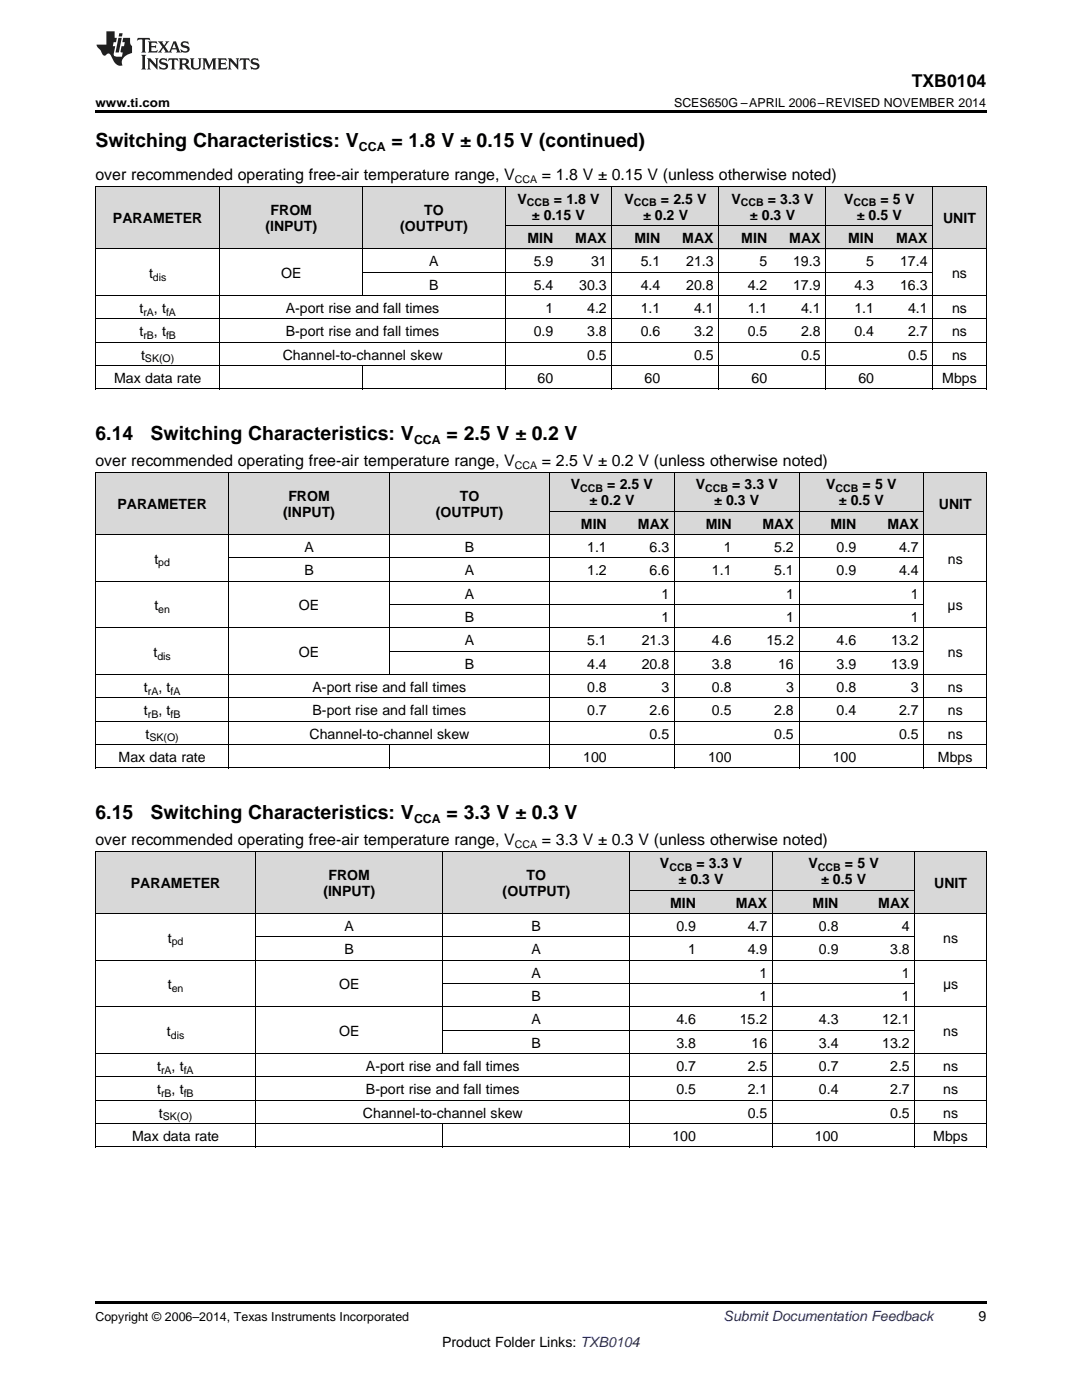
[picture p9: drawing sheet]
<svg xmlns="http://www.w3.org/2000/svg" width="216mm" height="279mm" viewBox="0 0 216 279" stroke-linecap="round" stroke-linejoin="round" font-family="sans-serif">
<g fill="#d8d8d8">
<path d="M19 169.9h32v12.5h-32z"/>
<path d="M51 169.9h37.4v12.5h-37.4z"/>
<path d="M88.4 169.9h37.3v12.5h-37.3z"/>
<path d="M125.7 177.7h14.2v4.7h-14.2z"/>
<path d="M139.9 177.7h14.3v4.7h-14.3z"/>
<path d="M154.2 177.7h14.2v4.7h-14.2z"/>
<path d="M168.4 177.7h14.2v4.7h-14.2z"/>
<path d="M182.6 169.9h14.2v12.5h-14.2z"/>
<path d="M125.7 169.9h14.2v7.8h-14.2z"/>
<path d="M139.9 169.9h14.3v7.8h-14.3z"/>
<path d="M154.2 169.9h14.2v7.8h-14.2z"/>
<path d="M168.4 169.9h14.2v7.8h-14.2z"/>
<path d="M19 94.3h26.7v12.5h-26.7z"/>
<path d="M45.7 94.3h32v12.5h-32z"/>
<path d="M77.7 94.3h32v12.5h-32z"/>
<path d="M109.7 102.1h12.5v4.7h-12.5z"/>
<path d="M122.2 102.1h12.4v4.7h-12.4z"/>
<path d="M134.6 102.1h12.4v4.7h-12.4z"/>
<path d="M147 102.1h12.5v4.7h-12.5z"/>
<path d="M159.5 102.1h12.4v4.7h-12.4z"/>
<path d="M171.9 102.1h12.5v4.7h-12.5z"/>
<path d="M184.4 94.3h12.4v12.5h-12.4z"/>
<path d="M109.7 94.3h12.5v7.8h-12.5z"/>
<path d="M122.2 94.3h12.4v7.8h-12.4z"/>
<path d="M134.6 94.3h12.4v7.8h-12.4z"/>
<path d="M147 94.3h12.5v7.8h-12.5z"/>
<path d="M159.5 94.3h12.4v7.8h-12.4z"/>
<path d="M171.9 94.3h12.5v7.8h-12.5z"/>
<path d="M19 37.3h24.9v12.4h-24.9z"/>
<path d="M43.9 37.3h28.5v12.4h-28.5z"/>
<path d="M72.4 37.3h28.4v12.4h-28.4z"/>
<path d="M100.8 45.1h10.7v4.6h-10.7z"/>
<path d="M111.5 45.1h10.7v4.6h-10.7z"/>
<path d="M122.2 45.1h10.6v4.6h-10.6z"/>
<path d="M132.8 45.1h10.7v4.6h-10.7z"/>
<path d="M143.5 45.1h10.7v4.6h-10.7z"/>
<path d="M154.2 45.1h10.6v4.6h-10.6z"/>
<path d="M164.8 45.1h10.7v4.6h-10.7z"/>
<path d="M175.5 45.1h10.7v4.6h-10.7z"/>
<path d="M186.2 37.3h10.6v12.4h-10.6z"/>
<path d="M100.8 37.3h10.7v7.8h-10.7z"/>
<path d="M111.5 37.3h10.7v7.8h-10.7z"/>
<path d="M122.2 37.3h10.6v7.8h-10.6z"/>
<path d="M132.8 37.3h10.7v7.8h-10.7z"/>
<path d="M143.5 37.3h10.7v7.8h-10.7z"/>
<path d="M154.2 37.3h10.6v7.8h-10.6z"/>
<path d="M164.8 37.3h10.7v7.8h-10.7z"/>
<path d="M175.5 37.3h10.7v7.8h-10.7z"/>
</g>
<path d="M19 22h177.8v.5h-177.8zM19 259.7h177.8v.5h-177.8z" fill="#000"/>
<g fill="none" stroke="#000" stroke-width=".2">
<path d="M19 37.2h177.8M19.1 37.3v40.4M43.9 37.3v40.4M72.3 37.3v21.8M100.8 37.3v40.4M122.1 37.3v40.4M143.5 37.3v40.4M164.8 37.3v40.4M186.1 37.3v40.4M196.8 37.3v40.4M19 59h177.8M19 49.7h177.8"/>
<path d="M72.4 54.3h113.8M100.8 45h85.3M19 77.6h177.8M19 73h177.8M19 68.3h177.8M19 63.7h177.8M72.3 73v4.7M19 94.2h177.8M19.1 94.3v59M45.7 94.3v59M77.7 94.3v40.4M109.7 94.3v59"/>
<path d="M134.6 94.3v59M159.4 94.3v59M184.3 94.3v59M196.8 94.3v59M19 116h177.8M19 106.7h177.8M45.7 111.4h138.7M109.7 102h74.7M19 139.3h177.8M19 134.6h177.8M19 125.3h177.8M77.7 130h106.7"/>
<path d="M77.7 120.7h106.7M19 153.3h177.8M19 148.6h177.8M19 144h177.8M77.7 148.7v4.6M19 169.8h177.8M19.1 169.9v59.1M51 169.9v59.1M88.3 169.9v40.4M125.7 169.9v59.1M125.7 177.7h56.9M154.1 169.9v59.1"/>
<path d="M182.5 169.9v59.1M196.8 169.9v59.1M19 191.6h177.8M19 182.3h177.8M51 187h131.6M88.4 196.3h94.2M19 219.6h177.8M19 214.9h177.8M19 210.3h177.8M19 201h177.8M88.4 205.6h94.2M19 228.9h177.8"/>
<path d="M19 224.2h177.8M88.3 224.3v4.7"/>
</g>
<g fill="#231f20">
<path d="M27.5 7.6l-.1 .5 .4-.2h.6v.1v2.1l-.2 .4h1l-.3-.4v-2.1l.1-.1h.5l.5 .2-.2-.5zM29.5 8.3l.2 .3v1.5l-.2 .4h1.8l.2-.6a1.04 1.04 0 0 1-1.3 .2v-.7h.6l.3 .2v-.6l-.3 .2h-.6v-.6l.8-.1 .4 .3-.2-.5zM31.5 8.3l.9 1.1-.9 1.1h.8l-.2-.2 .5-.7 .4 .7-.2 .2h1.5l-.1-.2 .1-.4h.9l.1 .4-.2 .2h1l-.3-.3-.7-1.9h-.5l-.9 2-.8-1 .9-1h-.8l.1 .3-.3 .5-.4-.6 .2-.2zM34.7 8.6l.4 1h-.7zM36.3 8.4a.63 .63 0 0 0-.2 .7 .63 .63 0 0 0 .6 .4l.6 .2 .1 .2a.75 .75 0 0 1-.7 .4 .75 .75 0 0 1-.6-.5l.1 .7 .1-.1a1.11 1.11 0 0 0 1.5-.6 1.13 1.13 0 0 0-1.2-.8l-.1-.4a1.04 1.04 0 0 1 1.2 .2l-.2-.5-.1 .1-.5-.2zM28.2 10.9l.2 .4v2.2l-.2 .4h1l-.3-.4v-2.2l.3-.4zM29.3 11.6l.3 .4v1.5l-.3 .4h.8l-.2-.4v-1.3l1.5 1.7v-1.9l.2-.4h-.7l.2 .4v.9l-1.1-1.3zM32 11.8a.62 .62 0 0 0-.2 .7 .62 .62 0 0 0 .6 .4l.6 .1 .1 .3a.76 .76 0 0 1-.7 .3 .76 .76 0 0 1-.6-.4l.1 .7 .1-.1a1.11 1.11 0 0 0 1.5-.6 1.13 1.13 0 0 0-1.2-.8l-.1-.4a1.04 1.04 0 0 1 1.2 .2l-.2-.6-.1 .1-.5-.1zM33.7 11.6l-.2 .6a.61 .61 0 0 1 .8-.3v1.6l-.2 .4h.9l-.2-.4v-1.6a.63 .63 0 0 1 .8 .3l-.2-.6zM35.6 11.6l.3 .4v1.5l-.3 .4h1l-.2-.2v-.8l.5 .2a.76 .76 0 0 0 1.2 .7l-1-1a.58 .58 0 0 0 .6-.5 .58 .58 0 0 0-.5-.6zM36.4 11.9h.1a.45 .45 0 0 1 .5 .1 .45 .45 0 0 1 .1 .5l-.7 .2zM37.9 11.6l.2 .2a2.17 2.17 0 0 0 .3 1.9 .99 .99 0 0 0 1.6-.6v-1.1l.2-.4h-.7l.2 .2a1.92 1.92 0 0 1-.2 1.8 .6 .6 0 0 1-.9-.5v-1.1l.2-.4zM40.4 11.6l.2 .4v1.5l-.2 .4h.7l-.2-.4v-1.4l.8 1.8 .8-1.8v1.4l-.2 .4h.9l-.2-.4v-1.5l.2-.4h-.8l-.6 1.5-.6-1.5zM43.4 11.6l.2 .4v1.5l-.2 .4h1.8l.2-.6a1.04 1.04 0 0 1-1.3 .1v-.6h.5l.4 .2v-.6l-.4 .2h-.5v-.7h.8l.3 .3-.1-.6zM45.5 11.6l.2 .4v1.5l-.2 .4h.7l-.2-.4v-1.3l1.5 1.7v-1.9l.2-.4h-.7l.2 .4v.9l-1.1-1.3zM47.9 11.6l-.1 .6a.61 .61 0 0 1 .8-.3v1.6l-.3 .4h1l-.3-.4 .1-1.6a.63 .63 0 0 1 .7 .3l-.1-.6zM50.2 11.8a.62 .62 0 0 0-.2 .7 .62 .62 0 0 0 .6 .4l.6 .1 .2 .3a.76 .76 0 0 1-.8 .3 .76 .76 0 0 1-.6-.4l.1 .7 .2-.1a1.11 1.11 0 0 0 1.5-.6 1.13 1.13 0 0 0-1.3-.8l-.1-.4a1.04 1.04 0 0 1 1.2 .2l-.1-.6-.2 .1-.5-.1z"/>
<path d="M21.2 6.3v2.6h-1.9l.1 .4 .7 .9a.91 .91 0 0 0 1 .8 .56 .56 0 0 1 .5-.3 .56 .56 0 0 1 .5 .3l.4 .8a1.53 1.53 0 0 0 1.9 1.2 1.54 1.54 0 0 1 1-2.1l.9-.3v-1.4a1.52 1.52 0 0 1-.3-1.6h-1.4l-.2 .8h.5l-.2 .8h-.4l-.2 1v.2l.4 .1-.2 .8a1.93 1.93 0 0 1-1.6-.3l.3-1.8h-.5l.2-.8h.4l.2-.8h-.4v-1.3zM23.6 7.6l-.6 2.9h.7l.6-2.9zM23.8 6.6l-.1 .7h.6l.2-.7z"/>
</g>
<g font-size="3.9">
<text x="19" y="29.3">Switching Characteristics: V</text>
<text x="78.1" y="29.3">= 1.8 V ± 0.15 V (continued)</text>
<text x="19" y="87.8">6.14</text>
<text x="30.1" y="87.8">Switching Characteristics: V</text>
<text x="89.1" y="87.8">= 2.5 V ± 0.2 V</text>
<text x="19" y="163.5">6.15</text>
<text x="30.1" y="163.5">Switching Characteristics: V</text>
<text x="89.1" y="163.5">= 3.3 V ± 0.3 V</text>
</g>
<text font-size="3.5" x="181.9" y="17.3">TXB0104</text>
<g font-size="3.2">
<text x="19" y="36">over recommended operating free-air temperature range, V</text>
<text x="108.1" y="36">= 1.8 V ± 0.15 V (unless otherwise noted)</text>
<text x="19" y="93">over recommended operating free-air temperature range, V</text>
<text x="108.1" y="93">= 2.5 V ± 0.2 V (unless otherwise noted)</text>
<text x="19" y="168.6">over recommended operating free-air temperature range, V</text>
<text x="108.1" y="168.6">= 3.3 V ± 0.3 V (unless otherwise noted)</text>
</g>
<g font-size="2.8">
<text x="103.3" y="40.6">V</text>
<text x="110.5" y="40.6">=</text>
<text x="113" y="40.6">1.8 V</text>
<text x="124.6" y="40.6">V</text>
<text x="131.9" y="40.6">=</text>
<text x="134.4" y="40.6">2.5 V</text>
<text x="145.9" y="40.6">V</text>
<text x="153.2" y="40.6">=</text>
<text x="155.7" y="40.6">3.3 V</text>
<text x="168.4" y="40.6">V</text>
<text x="175.7" y="40.6">= 5 V</text>
<text x="22.5" y="44.6">PARAMETER</text>
<text x="53" y="46.1">(INPUT)</text>
<text x="54" y="43">FROM</text>
<text x="79.9" y="46.1">(OUTPUT)</text>
<text x="84.6" y="43">TO</text>
<text x="106.2" y="43.8">± 0.15 V</text>
<text x="128.3" y="43.8">± 0.2 V</text>
<text x="149.6" y="43.8">± 0.3 V</text>
<text x="171" y="43.8">± 0.5 V</text>
<text x="188.2" y="44.6">UNIT</text>
<text x="85.7" y="53.1">A</text>
<text x="105.2" y="48.5">MIN</text>
<text x="106.5" y="53.1">5.9</text>
<text x="114.8" y="48.5">MAX</text>
<text x="117.9" y="53.1">31</text>
<text x="126.6" y="48.5">MIN</text>
<text x="127.8" y="53.1">5.1</text>
<text x="136.1" y="48.5">MAX</text>
<text x="136.9" y="53.1">21.3</text>
<text x="147.9" y="48.5">MIN</text>
<text x="151.5" y="53.1">5</text>
<text x="157.5" y="48.5">MAX</text>
<text x="158.3" y="53.1">19.3</text>
<text x="169.2" y="48.5">MIN</text>
<text x="172.8" y="53.1">5</text>
<text x="178.8" y="48.5">MAX</text>
<text x="179.6" y="53.1">17.4</text>
<text x="29.7" y="55.5">t</text>
<text x="56.1" y="55.5">OE</text>
<text x="85.7" y="57.8">B</text>
<text x="106.5" y="57.8">5.4</text>
<text x="115.6" y="57.8">30.3</text>
<text x="127.8" y="57.8">4.4</text>
<text x="136.9" y="57.8">20.8</text>
<text x="149.2" y="57.8">4.2</text>
<text x="158.3" y="57.8">17.9</text>
<text x="170.5" y="57.8">4.3</text>
<text x="179.6" y="57.8">16.3</text>
<text x="190" y="55.5">ns</text>
<text x="27.8" y="62.4">t</text>
<text x="30.7" y="62.4">, t</text>
<text x="57" y="62.4">A-port rise and fall times</text>
<text x="108.8" y="62.4">1</text>
<text x="117.2" y="62.4">4.2</text>
<text x="127.8" y="62.4">1.1</text>
<text x="138.5" y="62.4">4.1</text>
<text x="149.2" y="62.4">1.1</text>
<text x="159.8" y="62.4">4.1</text>
<text x="170.5" y="62.4">1.1</text>
<text x="181.2" y="62.4">4.1</text>
<text x="190" y="62.4">ns</text>
<text x="27.8" y="67.1">t</text>
<text x="28.2" y="71.8">t</text>
<text x="30.7" y="67.1">, t</text>
<text x="56.4" y="71.8">Channel-to-channel skew</text>
<text x="57" y="67.1">B-port rise and fall times</text>
<text x="106.5" y="67.1">0.9</text>
<text x="117.2" y="67.1">3.8</text>
<text x="117.2" y="71.8">0.5</text>
<text x="127.8" y="67.1">0.6</text>
<text x="138.5" y="67.1">3.2</text>
<text x="138.5" y="71.8">0.5</text>
<text x="149.2" y="67.1">0.5</text>
<text x="159.8" y="67.1">2.8</text>
<text x="159.8" y="71.8">0.5</text>
<text x="170.5" y="67.1">0.4</text>
<text x="181.2" y="67.1">2.7</text>
<text x="181.2" y="71.8">0.5</text>
<text x="190" y="67.1">ns</text>
<text x="190" y="71.8">ns</text>
<text x="22.8" y="76.4">Max data rate</text>
<text x="107.3" y="76.4">60</text>
<text x="128.6" y="76.4">60</text>
<text x="150" y="76.4">60</text>
<text x="171.3" y="76.4">60</text>
<text x="188" y="76.4">Mbps</text>
<text x="23.4" y="101.6">PARAMETER</text>
<text x="57.5" y="100">FROM</text>
<text x="91.8" y="100">TO</text>
<text x="113.9" y="97.6">V</text>
<text x="117.6" y="100.8">± 0.2 V</text>
<text x="121.2" y="97.6">=</text>
<text x="123.7" y="97.6">2.5 V</text>
<text x="138.8" y="97.6">V</text>
<text x="142.5" y="100.8">± 0.3 V</text>
<text x="146.1" y="97.6">=</text>
<text x="148.6" y="97.6">3.3 V</text>
<text x="164.9" y="97.6">V</text>
<text x="167.4" y="100.8">± 0.5 V</text>
<text x="172.1" y="97.6">= 5 V</text>
<text x="187.3" y="101.6">UNIT</text>
<text x="56.5" y="103.2">(INPUT)</text>
<text x="87" y="103.2">(OUTPUT)</text>
<text x="115.9" y="105.5">MIN</text>
<text x="127.3" y="105.5">MAX</text>
<text x="140.8" y="105.5">MIN</text>
<text x="152.2" y="105.5">MAX</text>
<text x="165.7" y="105.5">MIN</text>
<text x="177.1" y="105.5">MAX</text>
<text x="30.8" y="112.5">t</text>
<text x="60.7" y="110.1">A</text>
<text x="92.7" y="110.1">B</text>
<text x="117.2" y="110.1">1.1</text>
<text x="129.6" y="110.1">6.3</text>
<text x="144.4" y="110.1">1</text>
<text x="154.5" y="110.1">5.2</text>
<text x="166.9" y="110.1">0.9</text>
<text x="179.4" y="110.1">4.7</text>
<text x="189.1" y="112.5">ns</text>
<text x="60.7" y="114.8">B</text>
<text x="92.7" y="114.8">A</text>
<text x="92.7" y="119.5">A</text>
<text x="117.2" y="114.8">1.2</text>
<text x="129.6" y="114.8">6.6</text>
<text x="132" y="119.5">1</text>
<text x="142.1" y="114.8">1.1</text>
<text x="154.5" y="114.8">5.1</text>
<text x="156.8" y="119.5">1</text>
<text x="166.9" y="114.8">0.9</text>
<text x="179.4" y="114.8">4.4</text>
<text x="181.8" y="119.5">1</text>
<text x="30.8" y="121.8">t</text>
<text x="59.7" y="121.8">OE</text>
<text x="92.7" y="124.1">B</text>
<text x="132" y="124.1">1</text>
<text x="156.8" y="124.1">1</text>
<text x="181.8" y="124.1">1</text>
<text x="189.1" y="121.8">μs</text>
<text x="30.6" y="131.1">t</text>
<text x="59.7" y="131.1">OE</text>
<text x="92.7" y="128.8">A</text>
<text x="117.2" y="128.8">5.1</text>
<text x="128.1" y="128.8">21.3</text>
<text x="142.1" y="128.8">4.6</text>
<text x="152.9" y="128.8">15.2</text>
<text x="166.9" y="128.8">4.6</text>
<text x="177.8" y="128.8">13.2</text>
<text x="189.1" y="131.1">ns</text>
<text x="92.7" y="133.4">B</text>
<text x="117.2" y="133.4">4.4</text>
<text x="128.1" y="133.4">20.8</text>
<text x="142.1" y="133.4">3.8</text>
<text x="155.3" y="133.4">16</text>
<text x="166.9" y="133.4">3.9</text>
<text x="177.8" y="133.4">13.9</text>
<text x="28.7" y="138.1">t</text>
<text x="28.7" y="142.7">t</text>
<text x="31.6" y="138.1">, t</text>
<text x="31.6" y="142.7">, t</text>
<text x="62.4" y="138.1">A-port rise and fall times</text>
<text x="62.4" y="142.7">B-port rise and fall times</text>
<text x="117.2" y="138.1">0.8</text>
<text x="117.2" y="142.7">0.7</text>
<text x="129.6" y="142.7">2.6</text>
<text x="132" y="138.1">3</text>
<text x="142.1" y="138.1">0.8</text>
<text x="142.1" y="142.7">0.5</text>
<text x="154.5" y="142.7">2.8</text>
<text x="156.8" y="138.1">3</text>
<text x="166.9" y="138.1">0.8</text>
<text x="166.9" y="142.7">0.4</text>
<text x="179.4" y="142.7">2.7</text>
<text x="181.8" y="138.1">3</text>
<text x="189.1" y="138.1">ns</text>
<text x="189.1" y="142.7">ns</text>
<text x="29" y="147.4">t</text>
<text x="61.8" y="147.4">Channel-to-channel skew</text>
<text x="129.6" y="147.4">0.5</text>
<text x="154.5" y="147.4">0.5</text>
<text x="179.4" y="147.4">0.5</text>
<text x="189.1" y="147.4">ns</text>
<text x="23.7" y="152">Max data rate</text>
<text x="116.4" y="152">100</text>
<text x="141.3" y="152">100</text>
<text x="166.2" y="152">100</text>
<text x="187.1" y="152">Mbps</text>
<text x="131.7" y="173.3">V</text>
<text x="139" y="173.3">=</text>
<text x="141.4" y="173.3">3.3 V</text>
<text x="161.3" y="173.3">V</text>
<text x="168.6" y="173.3">= 5 V</text>
<text x="26.1" y="177.2">PARAMETER</text>
<text x="64.5" y="178.8">(INPUT)</text>
<text x="65.5" y="175.6">FROM</text>
<text x="100.3" y="178.8">(OUTPUT)</text>
<text x="105.1" y="175.6">TO</text>
<text x="135.4" y="176.5">± 0.3 V</text>
<text x="163.8" y="176.5">± 0.5 V</text>
<text x="186.4" y="177.2">UNIT</text>
<text x="68.8" y="185.8">A</text>
<text x="106.1" y="185.8">B</text>
<text x="133.7" y="181.1">MIN</text>
<text x="135" y="185.8">0.9</text>
<text x="146.8" y="181.1">MAX</text>
<text x="149.2" y="185.8">4.7</text>
<text x="162.1" y="181.1">MIN</text>
<text x="163.4" y="185.8">0.8</text>
<text x="175.3" y="181.1">MAX</text>
<text x="180" y="185.8">4</text>
<text x="33.5" y="188.1">t</text>
<text x="68.8" y="190.4">B</text>
<text x="106.1" y="190.4">A</text>
<text x="137.3" y="190.4">1</text>
<text x="149.2" y="190.4">4.9</text>
<text x="163.4" y="190.4">0.9</text>
<text x="177.6" y="190.4">3.8</text>
<text x="188.2" y="188.1">ns</text>
<text x="33.5" y="197.4">t</text>
<text x="67.7" y="197.4">OE</text>
<text x="106.1" y="195.1">A</text>
<text x="151.5" y="195.1">1</text>
<text x="180" y="195.1">1</text>
<text x="188.2" y="197.4">μs</text>
<text x="106.1" y="199.7">B</text>
<text x="151.5" y="199.7">1</text>
<text x="180" y="199.7">1</text>
<text x="33.3" y="206.7">t</text>
<text x="67.7" y="206.7">OE</text>
<text x="106.1" y="204.4">A</text>
<text x="106.1" y="209.1">B</text>
<text x="135" y="204.4">4.6</text>
<text x="135" y="209.1">3.8</text>
<text x="147.6" y="204.4">15.2</text>
<text x="150" y="209.1">16</text>
<text x="163.4" y="204.4">4.3</text>
<text x="163.4" y="209.1">3.4</text>
<text x="176" y="204.4">12.1</text>
<text x="176" y="209.1">13.2</text>
<text x="188.2" y="206.7">ns</text>
<text x="31.4" y="213.7">t</text>
<text x="34.3" y="213.7">, t</text>
<text x="73" y="213.7">A-port rise and fall times</text>
<text x="135" y="213.7">0.7</text>
<text x="149.2" y="213.7">2.5</text>
<text x="163.4" y="213.7">0.7</text>
<text x="177.6" y="213.7">2.5</text>
<text x="188.2" y="213.7">ns</text>
<text x="31.4" y="218.4">t</text>
<text x="34.3" y="218.4">, t</text>
<text x="73" y="218.4">B-port rise and fall times</text>
<text x="135" y="218.4">0.5</text>
<text x="149.2" y="218.4">2.1</text>
<text x="163.4" y="218.4">0.4</text>
<text x="177.6" y="218.4">2.7</text>
<text x="188.2" y="218.4">ns</text>
<text x="26.4" y="227.7">Max data rate</text>
<text x="31.7" y="223">t</text>
<text x="72.4" y="223">Channel-to-channel skew</text>
<text x="134.2" y="227.7">100</text>
<text x="149.2" y="223">0.5</text>
<text x="162.6" y="227.7">100</text>
<text x="177.6" y="223">0.5</text>
<text x="186.2" y="227.7">Mbps</text>
<text x="188.2" y="223">ns</text>
<text x="195.3" y="263.6">9</text>
<text x="88.2" y="268.9">Product Folder Links: TXB0104</text>
</g>
<text font-size="2.8" fill="#0000c8" x="144.4" y="263.6">Submit Documentation Feedback</text>
<g font-size="2.5">
<text x="19" y="21.4">www.ti.com</text>
<text x="134.5" y="21.4">SCES650G –APRIL 2006–REVISED NOVEMBER 2014</text>
<text x="71.6" y="30.1">CCA</text>
<text x="82.6" y="88.6">CCA</text>
<text x="82.6" y="164.3">CCA</text>
<text x="19" y="263.6">Copyright © 2006–2014, Texas Instruments Incorporated</text>
</g>
<g font-size="2.1">
<text x="102.7" y="36.6">CCA</text>
<text x="105.1" y="41.2">CCB</text>
<text x="126.5" y="41.2">CCB</text>
<text x="147.8" y="41.2">CCB</text>
<text x="170.3" y="41.2">CCB</text>
<text x="30.5" y="56">dis</text>
<text x="28.6" y="63">rA</text>
<text x="33.1" y="63">fA</text>
<text x="28.6" y="67.7">rB</text>
<text x="33.1" y="67.7">fB</text>
<text x="28.9" y="72.3">SK(O)</text>
<text x="102.7" y="93.6">CCA</text>
<text x="115.8" y="98.2">CCB</text>
<text x="140.7" y="98.2">CCB</text>
<text x="166.7" y="98.2">CCB</text>
<text x="31.6" y="113">pd</text>
<text x="31.6" y="122.3">en</text>
<text x="31.4" y="131.7">dis</text>
<text x="29.5" y="138.6">rA</text>
<text x="29.5" y="143.3">rB</text>
<text x="34" y="138.6">fA</text>
<text x="34" y="143.3">fB</text>
<text x="29.8" y="148">SK(O)</text>
<text x="102.7" y="169.3">CCA</text>
<text x="133.6" y="173.8">CCB</text>
<text x="163.2" y="173.8">CCB</text>
<text x="34.3" y="188.7">pd</text>
<text x="34.3" y="198">en</text>
<text x="34.1" y="207.3">dis</text>
<text x="32.1" y="214.3">rA</text>
<text x="36.7" y="214.3">fA</text>
<text x="32.1" y="218.9">rB</text>
<text x="36.7" y="218.9">fB</text>
<text x="32.5" y="223.6">SK(O)</text>
</g>
</svg>
